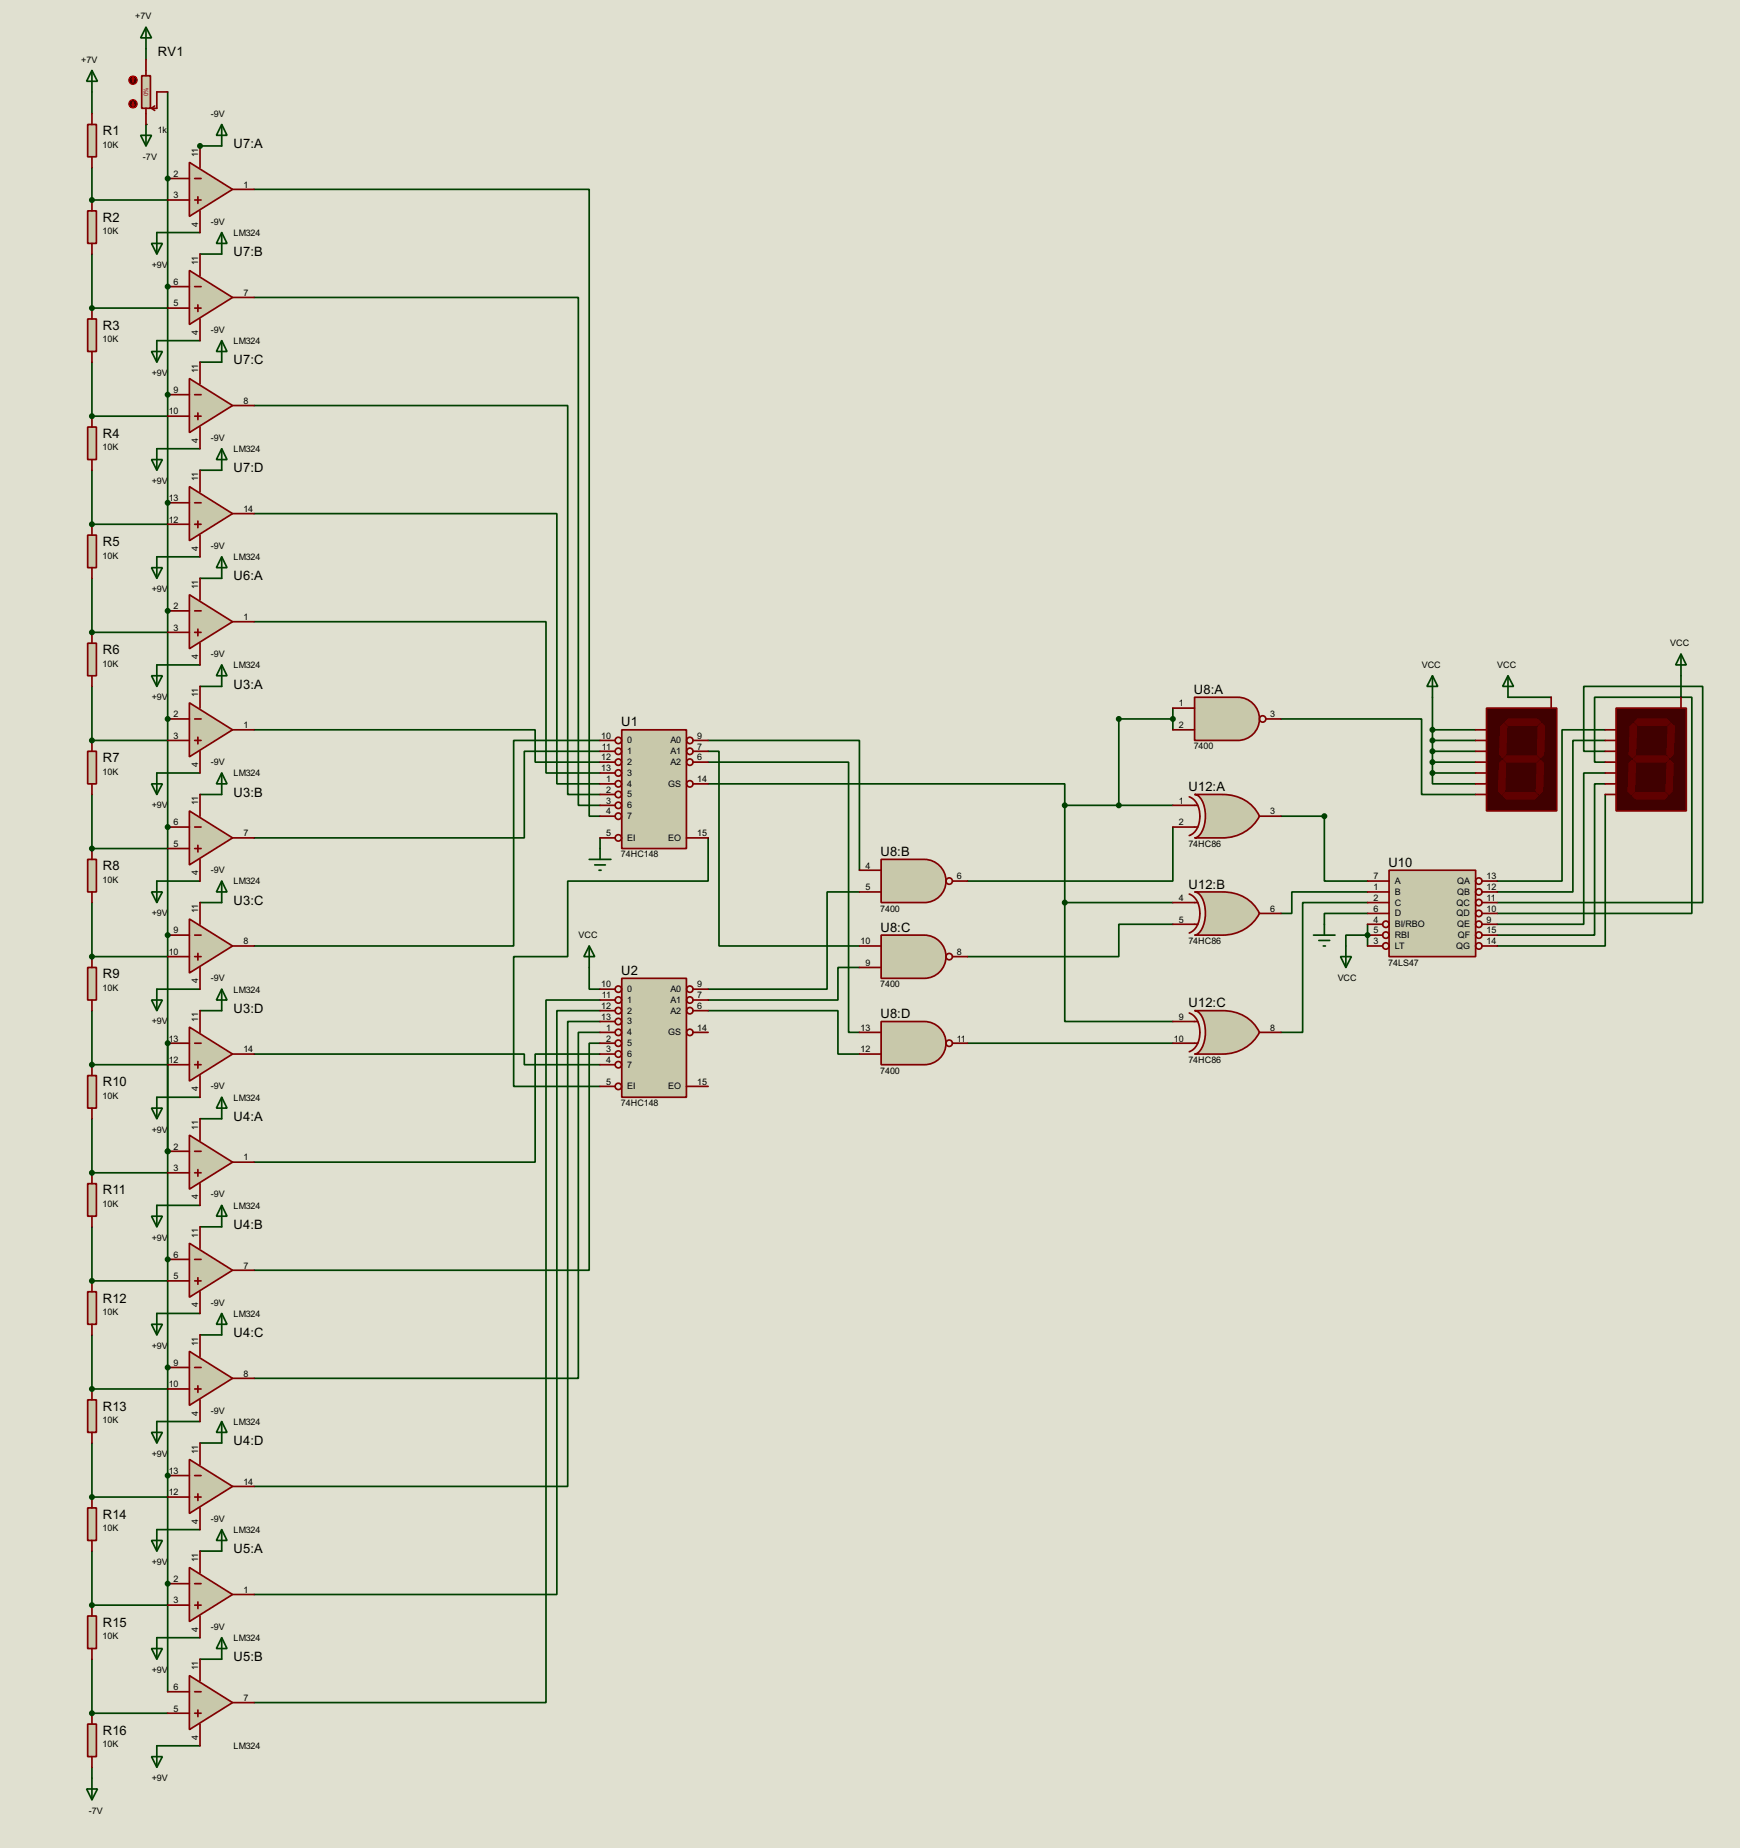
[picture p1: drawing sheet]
<svg xmlns="http://www.w3.org/2000/svg" width="409mm" height="434mm" viewBox="0 0 409 434" stroke-linecap="round" stroke-linejoin="round" font-family="sans-serif">
<path d="M0 0h408.9v434.3h-408.9z" fill="#e0e0d0"/>
<g fill="none" stroke="#004000" stroke-width=".4">
<path d="M59.7 44.5h78.8v147.3h2.5M59.7 69.9h76.2v119.4h5.1M59.7 95.3h73.7v91.4h7.6M59.7 120.7h71.2v63.5h10.1M59.7 146.1h68.6v35.6h12.7M21.6 161.3v12.7M59.7 171.5h66.1v7.6h15.2M141 176.6h-17.8v20.3h-63.5M141 174h-20.3v48.3h-61M166.4 196.9v10.2h-33v17.7h-12.7v30.5h20.3M141 237.5h-10.1v137.2h-71.2M141 235h-12.7v165.1h-68.6"/>
<path d="M59.7 247.7h63.5v2.5h17.8M141 247.7h-15.2v25.4h-66.1M141 245.2h-2.5v53.3h-78.8M141 242.6h-5.1v81.3h-76.2M141 240.1h-7.6v109.2h-73.7"/>
</g>
<circle cx="21.6" cy="174" r=".2" fill="#004000"/>
<path d="M21.6 174h17.8M21.6 237.5v12.7" fill="none" stroke="#004000" stroke-width=".4"/>
<circle cx="21.6" cy="250.2" r=".2" fill="#004000"/>
<path d="M21.6 250.2h17.8M21.6 262.9v12.7" fill="none" stroke="#004000" stroke-width=".4"/>
<circle cx="21.6" cy="275.6" r=".2" fill="#004000"/>
<path d="M21.6 275.6h17.8M21.6 288.3v12.7" fill="none" stroke="#004000" stroke-width=".4"/>
<circle cx="21.6" cy="301" r=".2" fill="#004000"/>
<path d="M21.6 301h17.8M21.6 339.1v12.7" fill="none" stroke="#004000" stroke-width=".4"/>
<circle cx="21.6" cy="351.8" r=".2" fill="#004000"/>
<path d="M21.6 351.8h17.8M21.6 364.5v12.7" fill="none" stroke="#004000" stroke-width=".4"/>
<circle cx="21.6" cy="377.2" r=".2" fill="#004000"/>
<path d="M21.6 313.7v12.7M21.6 377.2h17.8" fill="none" stroke="#004000" stroke-width=".4"/>
<circle cx="21.6" cy="326.4" r=".2" fill="#004000"/>
<path d="M21.6 326.4h17.8M21.6 389.9v12.7" fill="none" stroke="#004000" stroke-width=".4"/>
<circle cx="21.6" cy="402.6" r=".2" fill="#004000"/>
<path d="M21.6 402.6h17.8" fill="none" stroke="#004000" stroke-width=".4"/>
<circle cx="21.6" cy="72.4" r=".2" fill="#004000"/>
<path d="M21.6 59.7v12.7h17.8M21.6 85.1v12.7" fill="none" stroke="#004000" stroke-width=".4"/>
<circle cx="21.6" cy="97.8" r=".2" fill="#004000"/>
<path d="M21.6 97.8h17.8M21.6 135.9v12.7" fill="none" stroke="#004000" stroke-width=".4"/>
<circle cx="21.6" cy="148.6" r=".2" fill="#004000"/>
<path d="M21.6 148.6h17.8M166.4 174h35.6v30.5M166.4 176.6h2.6v45.7h33M166.4 179.1h33v63.5h2.6M141 196.9v2.5M202 209.6h-7.6v22.9h-28M321.4 214.7h-10.2v2.5M321.4 217.2v2.6M138.5 227.4v5.1h2.5M166.4 237.5h30.5v10.2h5.1M202 227.4h-5.1v7.6h-30.5" fill="none" stroke="#004000" stroke-width=".4"/>
<circle cx="321.4" cy="219.8" r=".2" fill="#004000"/>
<g fill="none" stroke="#004000" stroke-width=".4">
<path d="M21.6 21.6v5.1M21.6 39.4v7.6M395 158.8v5.1M336.6 163.9v17.8M336.6 179.1h10.2M336.6 176.6h10.2M336.6 174h10.2M336.6 171.5h10.2M354.4 163.9h10.1M275.6 194.4v12.7h-48.2M301 191.8h10.2v15.3h10.2M336.6 181.7v2.5h10.2"/>
<path d="M336.6 181.7h10.2M275.6 217.2h-12.7v7.6h-35.5M321.4 209.6h-17.8v5.1h-2.6M321.4 212.1h-15.3v30.5h-5.1M316.3 222.3v-2.5h5.1v2.5M227.4 245.2h48.2M21.6 415.3v2.6"/>
</g>
<circle cx="21.6" cy="47" r=".2" fill="#004000"/>
<path d="M21.6 47h17.8M21.6 110.5v12.7" fill="none" stroke="#004000" stroke-width=".4"/>
<circle cx="21.6" cy="123.2" r=".2" fill="#004000"/>
<path d="M21.6 123.2h17.8M21.6 186.7v12.7" fill="none" stroke="#004000" stroke-width=".4"/>
<circle cx="21.6" cy="199.4" r=".2" fill="#004000"/>
<path d="M21.6 199.4h17.8M21.6 212.1v12.7" fill="none" stroke="#004000" stroke-width=".4"/>
<circle cx="21.6" cy="224.8" r=".2" fill="#004000"/>
<path d="M21.6 224.8h17.8" fill="none" stroke="#004000" stroke-width=".4"/>
<circle cx="39.4" cy="42" r=".2" fill="#004000"/>
<path d="M39.4 42v25.4" fill="none" stroke="#004000" stroke-width=".4"/>
<circle cx="39.4" cy="67.4" r=".2" fill="#004000"/>
<path d="M39.4 67.4v25.4" fill="none" stroke="#004000" stroke-width=".4"/>
<circle cx="39.4" cy="92.8" r=".2" fill="#004000"/>
<path d="M39.4 92.8v25.4" fill="none" stroke="#004000" stroke-width=".4"/>
<circle cx="39.4" cy="118.2" r=".2" fill="#004000"/>
<path d="M39.4 118.2v25.4" fill="none" stroke="#004000" stroke-width=".4"/>
<circle cx="39.4" cy="143.6" r=".2" fill="#004000"/>
<path d="M39.4 143.6v25.4" fill="none" stroke="#004000" stroke-width=".4"/>
<circle cx="39.4" cy="169" r=".2" fill="#004000"/>
<path d="M39.4 169v25.4" fill="none" stroke="#004000" stroke-width=".4"/>
<circle cx="39.4" cy="194.4" r=".2" fill="#004000"/>
<path d="M39.4 194.4v25.4" fill="none" stroke="#004000" stroke-width=".4"/>
<circle cx="39.4" cy="219.8" r=".2" fill="#004000"/>
<path d="M39.4 219.8v25.4" fill="none" stroke="#004000" stroke-width=".4"/>
<circle cx="39.4" cy="245.2" r=".2" fill="#004000"/>
<path d="M39.4 245.2v50.8" fill="none" stroke="#004000" stroke-width=".4"/>
<circle cx="39.4" cy="296" r=".2" fill="#004000"/>
<path d="M39.4 296v25.4" fill="none" stroke="#004000" stroke-width=".4"/>
<circle cx="39.4" cy="321.4" r=".2" fill="#004000"/>
<path d="M39.4 321.4v25.4" fill="none" stroke="#004000" stroke-width=".4"/>
<circle cx="39.4" cy="346.8" r=".2" fill="#004000"/>
<path d="M39.4 346.8v25.4" fill="none" stroke="#004000" stroke-width=".4"/>
<circle cx="39.4" cy="372.2" r=".2" fill="#004000"/>
<path d="M39.4 372.2v25.4" fill="none" stroke="#004000" stroke-width=".4"/>
<circle cx="39.4" cy="270.6" r=".2" fill="#004000"/>
<path d="M39.4 245.2v25.4" fill="none" stroke="#004000" stroke-width=".4"/>
<circle cx="39.4" cy="270.6" r=".2" fill="#004000"/>
<g fill="none" stroke="#004000" stroke-width=".4">
<path d="M36.9 54.7h10.1M47 59.7h5.1M36.9 80.1h10.1M47 85.1h5.1M36.9 105.5h10.1M47 110.5h5.1M36.9 130.9h10.1M47 135.9h5.1M36.9 156.3h10.1M47 161.3h5.1M275.6 169h-12.7v20.3M275.6 166.4v5.1"/>
<path d="M36.9 181.7h10.1M47 186.7h5.1M166.4 184.2h83.8v5.1M250.2 189.3v22.8M250.2 189.3h25.4M36.9 207.1h10.1M47 212.1h5.1M250.2 212.1v28h25.4M250.2 212.1h25.4M36.9 232.5h10.1M47 237.5h5.1M36.9 257.9h10.1"/>
<path d="M47 262.9h5.1M36.9 283.3h10.1M47 288.3h5.1M36.9 308.7h10.1M47 313.7h5.1M36.9 334.1h10.1M47 339.1h5.1M36.9 359.5h10.1M47 364.5h5.1M36.9 384.9h10.1M47 389.9h5.1M36.9 410.3h10.1"/>
</g>
<circle cx="34.3" cy="29.3" r=".2" fill="#004000"/>
<path d="M34.3 11.5v2.5M39.4 21.6v20.4M47 34.3h5.1" fill="none" stroke="#004000" stroke-width=".4"/>
<circle cx="47" cy="34.3" r=".2" fill="#004000"/>
<path d="M301 169h33.1v17.7h12.7M377.2 179.1h-2.5v-15.2h22.9v50.8h-45.8M377.2 176.6h-5v-15.3h27.9v50.8h-48.3M377.2 174h-7.6v35.6h-17.8M377.2 171.5h-10.1v35.6h-15.3M377.2 186.7v35.6h-25.4M377.2 184.2h-2.5v35.6h-22.9M377.2 181.7h-5v35.5h-20.4" fill="none" stroke="#004000" stroke-width=".4"/>
<path d="M146.1 171.5h15.2v27.9h-15.2z" fill="#c8c8aa" stroke="#800000" stroke-width=".4"/>
<g fill="none" stroke="#800000" stroke-width=".4">
<path d="M141 174h3.6M141 176.6h3.6M141 179.1h3.6M162.9 174h3.5M162.9 176.6h3.5M162.9 179.1h3.5M141 181.7h3.6M141 184.2h3.6M141 186.7h3.6M141 189.3h3.6M141 191.8h3.6M141 196.9h3.6"/>
<path d="M161.3 196.9h5.1M162.9 184.2h3.5"/>
<circle cx="145.3" cy="179.1" r=".75"/>
<circle cx="145.3" cy="176.6" r=".75"/>
<circle cx="145.3" cy="174" r=".75"/>
<circle cx="162.1" cy="174" r=".75"/>
<circle cx="162.1" cy="179.1" r=".75"/>
<circle cx="162.1" cy="176.6" r=".75"/>
<circle cx="145.3" cy="181.7" r=".75"/>
<circle cx="145.3" cy="184.2" r=".75"/>
<circle cx="145.3" cy="186.7" r=".75"/>
<circle cx="145.3" cy="191.8" r=".75"/>
<circle cx="145.3" cy="189.3" r=".75"/>
<circle cx="145.3" cy="196.9" r=".75"/>
<circle cx="162.1" cy="184.2" r=".75"/>
</g>
<path d="M146.1 229.9h15.2v28h-15.2z" fill="#c8c8aa" stroke="#800000" stroke-width=".4"/>
<g fill="none" stroke="#800000" stroke-width=".4">
<path d="M141 232.5h3.6M141 235h3.6M141 237.5h3.6M162.9 232.5h3.5M162.9 235h3.5M162.9 237.5h3.5M141 240.1h3.6M141 242.6h3.6M141 245.2h3.6M141 247.7h3.6M141 250.2h3.6M141 255.3h3.6"/>
<path d="M161.3 255.3h5.1M162.9 242.6h3.5"/>
<circle cx="145.3" cy="237.5" r=".75"/>
<circle cx="145.3" cy="232.5" r=".75"/>
<circle cx="145.3" cy="235" r=".75"/>
<circle cx="162.1" cy="237.5" r=".75"/>
<circle cx="162.1" cy="235" r=".75"/>
<circle cx="162.1" cy="232.5" r=".75"/>
<circle cx="145.3" cy="250.2" r=".75"/>
<circle cx="145.3" cy="242.6" r=".75"/>
<circle cx="145.3" cy="247.7" r=".75"/>
<circle cx="145.3" cy="245.2" r=".75"/>
<circle cx="145.3" cy="255.3" r=".75"/>
<circle cx="145.3" cy="240.1" r=".75"/>
<circle cx="162.1" cy="242.6" r=".75"/>
</g>
<path d="M44.5 165.2l10.2 6.3-10.2 6.4z" fill="#c8c8aa" stroke="#800000" stroke-width=".4"/>
<path d="M39.4 169h5.1M39.4 174h5.1M45.8 169h1.5M45.8 174h1.5M46.5 173.3v1.5M47 161.3v5.1M47 176.6v5.1M54.7 171.5h5" fill="none" stroke="#800000" stroke-width=".4"/>
<path d="M44.5 190.6l10.2 6.3-10.2 6.4z" fill="#c8c8aa" stroke="#800000" stroke-width=".4"/>
<path d="M39.4 194.4h5.1M39.4 199.4h5.1M45.8 194.4h1.5M45.8 199.4h1.5M46.5 198.7v1.5M47 186.7v5.1M54.7 196.9h5M47 202v5.1" fill="none" stroke="#800000" stroke-width=".4"/>
<path d="M44.5 216l10.2 6.3-10.2 6.4z" fill="#c8c8aa" stroke="#800000" stroke-width=".4"/>
<path d="M39.4 219.8h5.1M45.8 219.8h1.5M47 212.1v5.1M39.4 224.8h5.1M45.8 224.8h1.5M46.5 224.1v1.5M47 227.4v5.1M54.7 222.3h5" fill="none" stroke="#800000" stroke-width=".4"/>
<path d="M44.5 241.4l10.2 6.3-10.2 6.4z" fill="#c8c8aa" stroke="#800000" stroke-width=".4"/>
<path d="M47 237.5v5.1M39.4 245.2h5.1M39.4 250.2h5.1M45.8 245.2h1.5M45.8 250.2h1.5M46.5 249.5v1.5M47 252.8v5.1M54.7 247.7h5" fill="none" stroke="#800000" stroke-width=".4"/>
<path d="M44.5 266.8l10.2 6.3-10.2 6.4z" fill="#c8c8aa" stroke="#800000" stroke-width=".4"/>
<path d="M39.4 270.6h5.1M39.4 275.6h5.1M45.8 270.6h1.5M45.8 275.6h1.5M46.5 274.9v1.5M47 262.9v5.1M47 278.2v5.1M54.7 273.1h5" fill="none" stroke="#800000" stroke-width=".4"/>
<path d="M44.5 292.2l10.2 6.3-10.2 6.4z" fill="#c8c8aa" stroke="#800000" stroke-width=".4"/>
<path d="M39.4 296h5.1M45.8 296h1.5M47 288.3v5.1M54.7 298.5h5M39.4 301h5.1M45.8 301h1.5M46.5 300.3v1.5M47 303.6v5.1" fill="none" stroke="#800000" stroke-width=".4"/>
<path d="M44.5 317.6l10.2 6.3-10.2 6.4z" fill="#c8c8aa" stroke="#800000" stroke-width=".4"/>
<path d="M47 313.7v5.1M39.4 321.4h5.1M39.4 326.4h5.1M45.8 321.4h1.5M45.8 326.4h1.5M46.5 325.7v1.5M47 329v5.1M54.7 323.9h5" fill="none" stroke="#800000" stroke-width=".4"/>
<path d="M44.5 343l10.2 6.3-10.2 6.4z" fill="#c8c8aa" stroke="#800000" stroke-width=".4"/>
<path d="M47 339.1v5.1M39.4 346.8h5.1M39.4 351.8h5.1M45.8 346.8h1.5M45.8 351.8h1.5M46.5 351.1v1.5M47 354.4v5.1M54.7 349.3h5" fill="none" stroke="#800000" stroke-width=".4"/>
<path d="M44.5 368.4l10.2 6.3-10.2 6.4z" fill="#c8c8aa" stroke="#800000" stroke-width=".4"/>
<path d="M39.4 372.2h5.1M39.4 377.2h5.1M45.8 372.2h1.5M45.8 377.2h1.5M46.5 376.5v1.5M47 364.5v5.1M47 379.8v5.1M54.7 374.7h5" fill="none" stroke="#800000" stroke-width=".4"/>
<path d="M44.5 393.8l10.2 6.3-10.2 6.4z" fill="#c8c8aa" stroke="#800000" stroke-width=".4"/>
<path d="M39.4 397.6h5.1M45.8 397.6h1.5M47 389.9v5.1M39.4 402.6h5.1M45.8 402.6h1.5M46.5 401.9v1.5M47 405.2v5.1M54.7 400.1h5" fill="none" stroke="#800000" stroke-width=".4"/>
<path d="M44.5 139.8l10.2 6.3-10.2 6.4z" fill="#c8c8aa" stroke="#800000" stroke-width=".4"/>
<path d="M47 135.9v5.1M39.4 143.6h5.1M39.4 148.6h5.1M45.8 143.6h1.5M45.8 148.6h1.5M46.5 147.9v1.5M47 151.2v5.1M54.7 146.1h5" fill="none" stroke="#800000" stroke-width=".4"/>
<path d="M44.5 114.4l10.2 6.3-10.2 6.4z" fill="#c8c8aa" stroke="#800000" stroke-width=".4"/>
<path d="M39.4 118.2h5.1M45.8 118.2h1.5M47 110.5v5.1M39.4 123.2h5.1M45.8 123.2h1.5M46.5 122.5v1.5M47 125.8v5.1M54.7 120.7h5" fill="none" stroke="#800000" stroke-width=".4"/>
<path d="M44.5 89l10.2 6.3-10.2 6.4z" fill="#c8c8aa" stroke="#800000" stroke-width=".4"/>
<path d="M39.4 92.8h5.1M39.4 97.8h5.1M45.8 92.8h1.5M45.8 97.8h1.5M46.5 97.1v1.5M47 85.1v5.1M54.7 95.3h5M47 100.4v5.1" fill="none" stroke="#800000" stroke-width=".4"/>
<path d="M44.5 63.6l10.2 6.3-10.2 6.4z" fill="#c8c8aa" stroke="#800000" stroke-width=".4"/>
<path d="M47 59.7v5.1M39.4 67.4h5.1M39.4 72.4h5.1M45.8 67.4h1.5M45.8 72.4h1.5M46.5 71.7v1.5M47 75v5.1M54.7 69.9h5" fill="none" stroke="#800000" stroke-width=".4"/>
<path d="M44.5 38.2l10.2 6.3-10.2 6.4z" fill="#c8c8aa" stroke="#800000" stroke-width=".4"/>
<path d="M47 34.3v5.1M39.4 42h5.1M39.4 47h5.1M45.8 42h1.5M45.8 47h1.5M46.5 46.3v1.5M47 49.6v5.1M54.7 44.5h5" fill="none" stroke="#800000" stroke-width=".4"/>
<path d="M20.6 29.3h2.1v7.6h-2.1z" fill="#c8c8aa" stroke="#800000" stroke-width=".4"/>
<path d="M21.6 26.7v2.6M21.6 36.9v2.5" fill="none" stroke="#800000" stroke-width=".4"/>
<path d="M20.6 49.6h2.1v7.6h-2.1z" fill="#c8c8aa" stroke="#800000" stroke-width=".4"/>
<path d="M21.6 47v2.6M21.6 57.2v2.5" fill="none" stroke="#800000" stroke-width=".4"/>
<path d="M20.6 75h2.1v7.6h-2.1z" fill="#c8c8aa" stroke="#800000" stroke-width=".4"/>
<path d="M21.6 72.4v2.6M21.6 82.6v2.5" fill="none" stroke="#800000" stroke-width=".4"/>
<path d="M20.6 100.4h2.1v7.6h-2.1z" fill="#c8c8aa" stroke="#800000" stroke-width=".4"/>
<path d="M21.6 97.8v2.6M21.6 108v2.5" fill="none" stroke="#800000" stroke-width=".4"/>
<path d="M20.6 125.8h2.1v7.6h-2.1z" fill="#c8c8aa" stroke="#800000" stroke-width=".4"/>
<path d="M21.6 123.2v2.6M21.6 133.4v2.5" fill="none" stroke="#800000" stroke-width=".4"/>
<path d="M20.6 151.2h2.1v7.6h-2.1z" fill="#c8c8aa" stroke="#800000" stroke-width=".4"/>
<path d="M21.6 148.6v2.6M21.6 158.8v2.5" fill="none" stroke="#800000" stroke-width=".4"/>
<path d="M20.6 176.6h2.1v7.6h-2.1z" fill="#c8c8aa" stroke="#800000" stroke-width=".4"/>
<path d="M21.6 174v2.6M21.6 184.2v2.5" fill="none" stroke="#800000" stroke-width=".4"/>
<path d="M20.6 202h2.1v7.6h-2.1z" fill="#c8c8aa" stroke="#800000" stroke-width=".4"/>
<path d="M21.6 199.4v2.6M21.6 209.6v2.5" fill="none" stroke="#800000" stroke-width=".4"/>
<path d="M20.6 227.4h2.1v7.6h-2.1z" fill="#c8c8aa" stroke="#800000" stroke-width=".4"/>
<path d="M21.6 224.8v2.6M21.6 235v2.5" fill="none" stroke="#800000" stroke-width=".4"/>
<path d="M20.6 252.8h2.1v7.6h-2.1z" fill="#c8c8aa" stroke="#800000" stroke-width=".4"/>
<path d="M21.6 250.2v2.6M21.6 260.4v2.5" fill="none" stroke="#800000" stroke-width=".4"/>
<path d="M20.6 278.2h2.1v7.6h-2.1z" fill="#c8c8aa" stroke="#800000" stroke-width=".4"/>
<path d="M21.6 275.6v2.6M21.6 285.8v2.5" fill="none" stroke="#800000" stroke-width=".4"/>
<path d="M20.6 303.6h2.1v7.6h-2.1z" fill="#c8c8aa" stroke="#800000" stroke-width=".4"/>
<path d="M21.6 301v2.6M21.6 311.2v2.5" fill="none" stroke="#800000" stroke-width=".4"/>
<path d="M20.6 329h2.1v7.6h-2.1z" fill="#c8c8aa" stroke="#800000" stroke-width=".4"/>
<path d="M21.6 326.4v2.6M21.6 336.6v2.5" fill="none" stroke="#800000" stroke-width=".4"/>
<path d="M20.6 354.4h2.1v7.6h-2.1z" fill="#c8c8aa" stroke="#800000" stroke-width=".4"/>
<path d="M21.6 351.8v2.6M21.6 362v2.5" fill="none" stroke="#800000" stroke-width=".4"/>
<path d="M20.6 379.8h2.1v7.6h-2.1z" fill="#c8c8aa" stroke="#800000" stroke-width=".4"/>
<path d="M21.6 377.2v2.6M21.6 387.4v2.5" fill="none" stroke="#800000" stroke-width=".4"/>
<path d="M20.6 405.2h2.1v7.6h-2.1z" fill="#c8c8aa" stroke="#800000" stroke-width=".4"/>
<path d="M21.6 402.6v2.6M21.6 412.8v2.5" fill="none" stroke="#800000" stroke-width=".4"/>
<g fill="#004000" stroke="#004000" stroke-width=".4">
<circle cx="21.6" cy="174" r=".5"/>
<circle cx="21.6" cy="250.2" r=".5"/>
<circle cx="21.6" cy="275.6" r=".5"/>
<circle cx="21.6" cy="301" r=".5"/>
<circle cx="21.6" cy="351.8" r=".5"/>
<circle cx="21.6" cy="377.2" r=".5"/>
<circle cx="21.6" cy="326.4" r=".5"/>
<circle cx="21.6" cy="402.6" r=".5"/>
<circle cx="21.6" cy="72.4" r=".5"/>
<circle cx="21.6" cy="97.8" r=".5"/>
<circle cx="21.6" cy="148.6" r=".5"/>
</g>
<path d="M141 199.4v2.6M138.5 202h5.1M139.8 203.3h2.5M140.8 204.5h.5M138.5 222.3l1.3 2.5h-2.6zM138.5 222.3v5.1" fill="none" stroke="#004000" stroke-width=".4"/>
<path d="M207.1 202h10.1a5.1 5.1 0 0 1 5.1 5 5.1 5.1 0 0 1-5.1 5.1h-10.1z" fill-rule="evenodd" fill="#c8c8aa" stroke="#800000" stroke-width=".4"/>
<g fill="none" stroke="#800000" stroke-width=".4">
<path d="M202 204.5h5.1M202 209.6h5.1M223.8 207.1h3.6"/>
<circle cx="223" cy="207.1" r=".75"/>
</g>
<path d="M207.1 219.8h10.1a5.1 5.1 0 0 1 5.1 5 5.1 5.1 0 0 1-5.1 5.1h-10.1z" fill-rule="evenodd" fill="#c8c8aa" stroke="#800000" stroke-width=".4"/>
<g fill="none" stroke="#800000" stroke-width=".4">
<path d="M202 222.3h5.1M202 227.4h5.1M223.8 224.8h3.6"/>
<circle cx="223" cy="224.8" r=".75"/>
</g>
<path d="M207.1 240.1h10.1a5.1 5.1 0 0 1 5.1 5 5.1 5.1 0 0 1-5.1 5.1h-10.1z" fill-rule="evenodd" fill="#c8c8aa" stroke="#800000" stroke-width=".4"/>
<g fill="none" stroke="#800000" stroke-width=".4">
<path d="M202 242.6h5.1M202 247.7h5.1M223.8 245.2h3.6"/>
<circle cx="223" cy="245.2" r=".75"/>
</g>
<path d="M326.4 204.5h20.4v20.3h-20.4z" fill="#c8c8aa" stroke="#800000" stroke-width=".4"/>
<g fill="none" stroke="#800000" stroke-width=".4">
<path d="M321.4 207.1h5M321.4 209.6h5M321.4 212.1h5M321.4 214.7h5M321.4 217.2h3.5M321.4 219.8h3.5M348.3 207.1h3.5M348.3 209.6h3.5M348.3 212.1h3.5M348.3 214.7h3.5M348.3 217.2h3.5M348.3 219.8h3.5"/>
<path d="M321.4 222.3h3.5M348.3 222.3h3.5"/>
<circle cx="325.6" cy="219.8" r=".75"/>
<circle cx="325.6" cy="217.2" r=".75"/>
<circle cx="347.5" cy="219.8" r=".75"/>
<circle cx="347.5" cy="207.1" r=".75"/>
<circle cx="347.5" cy="212.1" r=".75"/>
<circle cx="347.5" cy="214.7" r=".75"/>
<circle cx="347.5" cy="217.2" r=".75"/>
<circle cx="347.5" cy="209.6" r=".75"/>
<circle cx="325.6" cy="222.3" r=".75"/>
<circle cx="347.5" cy="222.3" r=".75"/>
</g>
<path d="M308.7 219.8h5M311.2 217.2v2.6M309.9 221h2.6M311 222.3h.5M315 224.8h2.6l-1.3 2.6zM316.3 222.3v5.1" fill="none" stroke="#004000" stroke-width=".4"/>
<circle cx="321.3" cy="219.8" r=".5" fill="#004000" stroke="#004000" stroke-width=".4"/>
<path d="M379.8 166.4h16.5v24.2h-16.5z" fill="#400000" stroke="#800000" stroke-width=".4"/>
<g fill="#600000" stroke="#600000" stroke-width=".23">
<path d="M384.1 169.7l.8-.7h6.8l.8 .7-.8 .8h-6.8z" fill-rule="evenodd"/>
<path d="M392 170.7l.7-.7 .8 .7-.3 6.6-.7 .8-.8-.8z" fill-rule="evenodd"/>
<path d="M383.8 178.4l.8-.8h6.9l.7 .8-.7 .7h-6.9z" fill-rule="evenodd"/>
<path d="M383.1 170.7l.7-.7 .8 .7-.2 6.6-.8 .8-.8-.8z" fill-rule="evenodd"/>
<path d="M391.7 179.4l.8-.8 .7 .8-.2 6.6-.8 .7-.7-.7z" fill-rule="evenodd"/>
<path d="M383.6 187l.8-.8h6.8l.8 .8-.8 .8h-6.8z" fill-rule="evenodd"/>
<path d="M382.8 179.4l.8-.8 .8 .8-.3 6.6-.8 .7-.7-.7z" fill-rule="evenodd"/>
</g>
<path d="M377.2 171.5h2.6M377.2 174h2.6M377.2 176.6h2.6M377.2 179.1h2.6M395 163.9v2.5M377.2 181.7h2.6M377.2 184.2h2.6M377.2 186.7h2.6" fill="none" stroke="#800000" stroke-width=".4"/>
<path d="M395 153.7l1.3 2.6h-2.5zM395 153.7v5.1" fill="none" stroke="#004000" stroke-width=".4"/>
<path d="M349.3 166.4h16.5v24.2h-16.5z" fill="#400000" stroke="#800000" stroke-width=".4"/>
<g fill="#600000" stroke="#600000" stroke-width=".23">
<path d="M353.6 169.7l.8-.7h6.8l.8 .7-.8 .8h-6.8z" fill-rule="evenodd"/>
<path d="M361.5 170.7l.8-.7 .7 .7-.2 6.6-.8 .8-.8-.8z" fill-rule="evenodd"/>
<path d="M353.4 178.4l.7-.8h6.9l.8 .8-.8 .7h-6.9z" fill-rule="evenodd"/>
<path d="M352.6 170.7l.8-.7 .7 .7-.2 6.6-.8 .8-.7-.8z" fill-rule="evenodd"/>
<path d="M361.2 179.4l.8-.8 .8 .8-.3 6.6-.7 .7-.8-.7z" fill-rule="evenodd"/>
<path d="M353.9 186.2h6.8l.8 .8-.8 .8h-6.8l-.8-.8z" fill-rule="evenodd"/>
<path d="M352.4 179.4l.7-.8 .8 .8-.3 6.6-.7 .7-.8-.7z" fill-rule="evenodd"/>
</g>
<path d="M346.8 171.5h2.5M346.8 174h2.5M346.8 176.6h2.5M346.8 179.1h2.5M364.5 163.9v2.5M346.8 181.7h2.5M346.8 184.2h2.5M346.8 186.7h2.5" fill="none" stroke="#800000" stroke-width=".4"/>
<path d="M21.6 16.6l1.3 2.5h-2.5zM21.6 16.6v5M336.6 158.8l1.3 2.5h-2.6zM336.6 158.8v5.1M354.4 158.8l1.3 2.5h-2.6zM354.4 158.8v5.1M21.6 417.9v5.1M20.4 420.4h2.5l-1.3 2.6z" fill="none" stroke="#004000" stroke-width=".4"/>
<g fill="#004000" stroke="#004000" stroke-width=".4">
<circle cx="311.2" cy="191.8" r=".5"/>
<circle cx="336.6" cy="181.7" r=".5"/>
<circle cx="336.6" cy="179.1" r=".5"/>
<circle cx="336.6" cy="176.6" r=".5"/>
<circle cx="336.6" cy="174" r=".5"/>
<circle cx="336.6" cy="171.5" r=".5"/>
</g>
<path d="M280.7 186.7h6.6a9.2 9.2 0 0 1 8.7 5.1 9.6 9.6 0 0 1-8.7 5.1h-6.6a3.5 3.5 0 0 0 2.3-3.1 7.3 7.3 0 0 0-1.4-6.7z" fill-rule="evenodd" fill="#c8c8aa" stroke="#800000" stroke-width=".4"/>
<path d="M275.6 189.3h5.9M275.6 194.4h5.9M279.5 187.3a5.1 5.1 0 0 1 2.3 6.1 3.8 3.8 0 0 1-2.3 3M296 191.8h5" fill="none" stroke="#800000" stroke-width=".4"/>
<path d="M280.7 209.6h6.6a9.2 9.2 0 0 1 8.7 5.1 9.6 9.6 0 0 1-8.7 5.1h-6.6a3.5 3.5 0 0 0 2.3-3.2 7.2 7.2 0 0 0-1.4-6.6z" fill-rule="evenodd" fill="#c8c8aa" stroke="#800000" stroke-width=".4"/>
<path d="M275.6 212.1h5.9M275.6 217.2h5.9M279.5 210.1a5.1 5.1 0 0 1 2.3 6.2 4 4 0 0 1-2.3 3M296 214.7h5" fill="none" stroke="#800000" stroke-width=".4"/>
<path d="M280.7 237.5h6.6a9.2 9.2 0 0 1 8.7 5.1 9.6 9.6 0 0 1-8.7 5.1h-6.6a3.5 3.5 0 0 0 2.3-3.1 7.3 7.3 0 0 0-1.4-6.7z" fill-rule="evenodd" fill="#c8c8aa" stroke="#800000" stroke-width=".4"/>
<path d="M279.5 238.1a5.1 5.1 0 0 1 2.3 6.1 3.8 3.8 0 0 1-2.3 3M275.6 240.1h5.9M275.6 245.2h5.9M296 242.6h5" fill="none" stroke="#800000" stroke-width=".4"/>
<g fill="#004000" stroke="#004000" stroke-width=".4">
<circle cx="21.6" cy="47" r=".5"/>
<circle cx="21.6" cy="123.2" r=".5"/>
<circle cx="21.6" cy="199.4" r=".5"/>
<circle cx="21.6" cy="224.8" r=".5"/>
<circle cx="39.4" cy="42" r=".5"/>
<circle cx="39.4" cy="67.4" r=".5"/>
<circle cx="39.4" cy="92.8" r=".5"/>
<circle cx="39.4" cy="118.2" r=".5"/>
<circle cx="39.4" cy="143.6" r=".5"/>
<circle cx="39.4" cy="169" r=".5"/>
<circle cx="39.4" cy="194.4" r=".5"/>
<circle cx="39.4" cy="219.8" r=".5"/>
<circle cx="39.4" cy="245.2" r=".5"/>
<circle cx="39.4" cy="270.6" r=".5"/>
<circle cx="39.4" cy="296" r=".5"/>
<circle cx="39.4" cy="321.4" r=".5"/>
<circle cx="39.4" cy="346.8" r=".5"/>
<circle cx="39.4" cy="372.2" r=".5"/>
<circle cx="250.2" cy="189.3" r=".5"/>
<circle cx="250.2" cy="212.1" r=".5"/>
</g>
<path d="M280.7 163.9h10.2a5.1 5.1 0 0 1 5.1 5 5.1 5.1 0 0 1-5.1 5.1h-10.2z" fill-rule="evenodd" fill="#c8c8aa" stroke="#800000" stroke-width=".4"/>
<g fill="none" stroke="#800000" stroke-width=".4">
<path d="M275.6 166.4h5.1M275.6 171.5h5.1M297.5 169h3.5"/>
<circle cx="296.7" cy="169" r=".75"/>
</g>
<g fill="#004000" stroke="#004000" stroke-width=".4">
<circle cx="262.9" cy="189.3" r=".5"/>
<circle cx="262.9" cy="169" r=".5"/>
<circle cx="275.6" cy="169" r=".5"/>
</g>
<g fill="none" stroke="#004000" stroke-width=".4">
<path d="M34.3 6.4l1.3 2.5h-2.5zM34.3 6.4v5.1M33.1 31.8h2.5l-1.3 2.5zM34.3 29.3v5M52.1 29.3l1.3 2.5h-2.5zM52.1 29.3v5M35.6 57.2h2.6l-1.3 2.5zM36.9 54.7v5M52.1 54.7l1.3 2.5h-2.5zM52.1 54.7v5M35.6 82.6h2.6l-1.3 2.5zM36.9 80.1v5"/>
<path d="M52.1 80.1l1.3 2.5h-2.5zM52.1 80.1v5M35.6 108h2.6l-1.3 2.5zM36.9 105.5v5M52.1 105.5l1.3 2.5h-2.5zM52.1 105.5v5M35.6 133.4h2.6l-1.3 2.5zM36.9 130.9v5M52.1 130.9l1.3 2.5h-2.5zM52.1 130.9v5M35.6 158.8h2.6l-1.3 2.5zM36.9 156.3v5"/>
<path d="M52.1 156.3l1.3 2.5h-2.5zM52.1 156.3v5M35.6 184.2h2.6l-1.3 2.5zM36.9 181.7v5M52.1 181.7l1.3 2.5h-2.5zM52.1 181.7v5M35.6 209.6h2.6l-1.3 2.5zM36.9 207.1v5M52.1 207.1l1.3 2.5h-2.5zM52.1 207.1v5M35.6 235h2.6l-1.3 2.5zM36.9 232.5v5"/>
<path d="M52.1 232.5l1.3 2.5h-2.5zM52.1 232.5v5M36.9 257.9v5M52.1 257.9l1.3 2.5h-2.5zM52.1 257.9v5M35.6 260.4h2.6l-1.3 2.5zM35.6 285.8h2.6l-1.3 2.5zM36.9 283.3v5M52.1 283.3l1.3 2.5h-2.5zM52.1 283.3v5M35.6 311.2h2.6l-1.3 2.5zM36.9 308.7v5"/>
<path d="M52.1 308.7l1.3 2.5h-2.5zM52.1 308.7v5M35.6 336.6h2.6l-1.3 2.5zM36.9 334.1v5M52.1 334.1l1.3 2.5h-2.5zM52.1 334.1v5M36.9 359.5v5M52.1 359.5l1.3 2.5h-2.5zM52.1 359.5v5M35.6 362h2.6l-1.3 2.5zM35.6 387.4h2.6l-1.3 2.5zM36.9 384.9v5"/>
<path d="M52.1 384.9l1.3 2.5h-2.5zM52.1 384.9v5M35.6 412.8h2.6l-1.3 2.5zM36.9 410.3v5"/>
</g>
<path d="M33.3 17.8h2.1v7.7h-2.1z" fill="#c8c8aa" stroke="#800000" stroke-width=".4"/>
<path d="M34.3 14v3.8M34.3 25.5v3.8M35.6 25.5l.8 .5M36.4 24.9l-.8 .6M39.4 21.6h-2.5v3.9h-1.3" fill="none" stroke="#800000" stroke-width=".4"/>
<circle cx="31.2" cy="18.9" r="1" fill="#400000" stroke="#f00" stroke-width=".23"/>
<path d="M31.3 18.3l-.3 .3M31.3 18.3l.3 .3M31.3 18.3v1.1" fill="none" stroke="#f00" stroke-width=".23"/>
<circle cx="31.2" cy="24.4" r="1" fill="#400000" stroke="#f00" stroke-width=".23"/>
<path d="M31 24.7l.3 .2M31.3 23.9v1M31.6 24.7l-.3 .2" fill="none" stroke="#f00" stroke-width=".23"/>
<circle cx="47" cy="34.3" r=".5" fill="#004000" stroke="#004000" stroke-width=".4"/>
<g font-size="3.4">
<text x="37.1" y="13.2">RV1</text>
<text x="24.2" y="31.8">R1</text>
<text x="54.9" y="34.8">U7:A</text>
<text x="24.2" y="52.1">R2</text>
<text x="54.9" y="60.2">U7:B</text>
<text x="24.2" y="77.5">R3</text>
<text x="54.9" y="85.6">U7:C</text>
<text x="24.2" y="102.9">R4</text>
<text x="54.9" y="111">U7:D</text>
<text x="24.2" y="128.3">R5</text>
<text x="54.9" y="136.4">U6:A</text>
<text x="24.2" y="153.7">R6</text>
<text x="54.9" y="161.8">U3:A</text>
<text x="280.6" y="163">U8:A</text>
<text x="146" y="170.7">U1</text>
<text x="24.2" y="179.1">R7</text>
<text x="279.3" y="185.9">U12:A</text>
<text x="54.9" y="187.2">U3:B</text>
<text x="206.9" y="201.2">U8:B</text>
<text x="326.3" y="203.7">U10</text>
<text x="24.2" y="204.5">R8</text>
<text x="279.3" y="208.8">U12:B</text>
<text x="54.9" y="212.6">U3:C</text>
<text x="206.9" y="219">U8:C</text>
<text x="24.2" y="229.9">R9</text>
<text x="146" y="229.1">U2</text>
<text x="54.9" y="238">U3:D</text>
<text x="206.9" y="239.3">U8:D</text>
<text x="279.3" y="236.7">U12:C</text>
<text x="24.2" y="255.3">R10</text>
<text x="54.9" y="263.4">U4:A</text>
<text x="24.2" y="280.7">R11</text>
<text x="54.9" y="288.8">U4:B</text>
<text x="24.2" y="306.1">R12</text>
<text x="54.9" y="314.2">U4:C</text>
<text x="24.2" y="331.5">R13</text>
<text x="54.9" y="339.6">U4:D</text>
<text x="24.2" y="356.9">R14</text>
<text x="54.9" y="365">U5:A</text>
<text x="24.2" y="382.3">R15</text>
<text x="54.9" y="390.4">U5:B</text>
<text x="24.2" y="407.7">R16</text>
</g>
<g font-size="2.4">
<text x="31.8" y="4.5">+7V</text>
<text x="19.1" y="14.7">+7V</text>
<text x="49.6" y="27.4">-9V</text>
<text x="24.1" y="34.7">10K</text>
<text x="37.1" y="31.3">1k</text>
<text x="33.6" y="37.5">-7V</text>
<text x="40.8" y="41.6">2</text>
<text x="46.6" y="36.8" transform="rotate(-90 46.6 36.8)">11</text>
<text x="40.8" y="46.6">3</text>
<text x="57.2" y="44.1">1</text>
<text x="46.6" y="53.3" transform="rotate(-90 46.6 53.3)">4</text>
<text x="49.6" y="52.8">-9V</text>
<text x="24.1" y="55">10K</text>
<text x="54.9" y="55.5">LM324</text>
<text x="35.7" y="62.9">+9V</text>
<text x="46.6" y="62.2" transform="rotate(-90 46.6 62.2)">11</text>
<text x="40.8" y="72">5</text>
<text x="40.8" y="67">6</text>
<text x="57.2" y="69.5">7</text>
<text x="24.1" y="80.4">10K</text>
<text x="46.6" y="78.7" transform="rotate(-90 46.6 78.7)">4</text>
<text x="49.6" y="78.2">-9V</text>
<text x="54.9" y="80.8">LM324</text>
<text x="35.7" y="88.4">+9V</text>
<text x="46.6" y="87.7" transform="rotate(-90 46.6 87.7)">11</text>
<text x="40.8" y="92.4">9</text>
<text x="57.2" y="94.9">8</text>
<text x="39.7" y="97.4">10</text>
<text x="24.1" y="105.8">10K</text>
<text x="46.6" y="104.1" transform="rotate(-90 46.6 104.1)">4</text>
<text x="49.6" y="103.6">-9V</text>
<text x="54.9" y="106.3">LM324</text>
<text x="35.7" y="113.7">+9V</text>
<text x="46.6" y="113.1" transform="rotate(-90 46.6 113.1)">11</text>
<text x="39.7" y="117.8">13</text>
<text x="39.7" y="122.8">12</text>
<text x="57.2" y="120.3">14</text>
<text x="24.1" y="131.2">10K</text>
<text x="46.6" y="129.5" transform="rotate(-90 46.6 129.5)">4</text>
<text x="49.6" y="129">-9V</text>
<text x="54.9" y="131.7">LM324</text>
<text x="35.7" y="139.2">+9V</text>
<text x="40.8" y="143.2">2</text>
<text x="46.6" y="138.5" transform="rotate(-90 46.6 138.5)">11</text>
<text x="40.8" y="148.2">3</text>
<text x="57.2" y="145.7">1</text>
<text x="46.6" y="154.9" transform="rotate(-90 46.6 154.9)">4</text>
<text x="49.6" y="154.4">-9V</text>
<text x="392.5" y="151.9">VCC</text>
<text x="24.1" y="156.6">10K</text>
<text x="54.9" y="157.1">LM324</text>
<text x="334.1" y="157">VCC</text>
<text x="351.8" y="157">VCC</text>
<text x="35.7" y="164.6">+9V</text>
<text x="46.6" y="163.9" transform="rotate(-90 46.6 163.9)">11</text>
<text x="277" y="166">1</text>
<text x="40.8" y="173.6">3</text>
<text x="40.8" y="168.6">2</text>
<text x="57.2" y="171.1">1</text>
<text x="141.3" y="173.6">10</text>
<text x="163.9" y="173.6">9</text>
<text x="277" y="171.1">2</text>
<text x="298.5" y="168.6">3</text>
<text x="49.6" y="179.8">-9V</text>
<text x="141.3" y="178.7">12</text>
<text x="141.4" y="176.2">11</text>
<text x="147.4" y="174.7">0</text>
<text x="147.4" y="177.3">1</text>
<text x="147.4" y="179.8">2</text>
<text x="157.5" y="174.7">A0</text>
<text x="157.5" y="177.3">A1</text>
<text x="157.5" y="179.8">A2</text>
<text x="163.9" y="176.2">7</text>
<text x="163.9" y="178.7">6</text>
<text x="280.5" y="176.1">7400</text>
<text x="24.1" y="182">10K</text>
<text x="46.6" y="180.3" transform="rotate(-90 46.6 180.3)">4</text>
<text x="54.9" y="182.5">LM324</text>
<text x="141.3" y="181.3">13</text>
<text x="142.4" y="183.8">1</text>
<text x="147.4" y="182.4">3</text>
<text x="147.4" y="184.9">4</text>
<text x="157" y="184.9">GS</text>
<text x="163.9" y="183.8">14</text>
<text x="35.7" y="190">+9V</text>
<text x="46.6" y="189.3" transform="rotate(-90 46.6 189.3)">11</text>
<text x="142.4" y="186.3">2</text>
<text x="142.4" y="188.9">3</text>
<text x="142.4" y="191.4">4</text>
<text x="147.4" y="187.4">5</text>
<text x="147.4" y="190">6</text>
<text x="277" y="188.9">1</text>
<text x="298.5" y="191.4">3</text>
<text x="40.8" y="194">6</text>
<text x="57.2" y="196.5">7</text>
<text x="142.4" y="196.5">5</text>
<text x="147.4" y="192.5">7</text>
<text x="147.4" y="197.6">EI</text>
<text x="157" y="197.6">EO</text>
<text x="163.9" y="196.5">15</text>
<text x="277" y="194">2</text>
<text x="40.8" y="199">5</text>
<text x="145.9" y="201.5">74HC148</text>
<text x="279.3" y="199">74HC86</text>
<text x="24.1" y="207.5">10K</text>
<text x="46.6" y="205.7" transform="rotate(-90 46.6 205.7)">4</text>
<text x="49.6" y="205.2">-9V</text>
<text x="54.9" y="207.9">LM324</text>
<text x="203.4" y="204.1">4</text>
<text x="203.4" y="209.2">5</text>
<text x="224.8" y="206.7">6</text>
<text x="322.8" y="206.7">7</text>
<text x="322.8" y="209.2">1</text>
<text x="327.7" y="207.8">A</text>
<text x="342.4" y="207.8">QA</text>
<text x="349.3" y="206.7">13</text>
<text x="349.3" y="209.2">12</text>
<text x="35.7" y="215.4">+9V</text>
<text x="46.6" y="214.7" transform="rotate(-90 46.6 214.7)">11</text>
<text x="206.9" y="214.2">7400</text>
<text x="277" y="211.7">4</text>
<text x="298.5" y="214.3">6</text>
<text x="322.8" y="211.7">2</text>
<text x="322.8" y="214.3">6</text>
<text x="327.7" y="210.3">B</text>
<text x="327.7" y="212.8">C</text>
<text x="327.7" y="215.4">D</text>
<text x="342.3" y="212.8">QC</text>
<text x="342.3" y="215.4">QD</text>
<text x="342.4" y="210.3">QB</text>
<text x="349.3" y="211.7">11</text>
<text x="349.3" y="214.3">10</text>
<text x="40.8" y="219.4">9</text>
<text x="57.2" y="221.9">8</text>
<text x="135.9" y="220.5">VCC</text>
<text x="202.2" y="221.9">10</text>
<text x="277" y="216.8">5</text>
<text x="279.3" y="221.9">74HC86</text>
<text x="322.8" y="216.8">4</text>
<text x="322.8" y="219.4">5</text>
<text x="322.8" y="221.9">3</text>
<text x="327.7" y="217.9">BI/RBO</text>
<text x="327.7" y="220.5">RBI</text>
<text x="342.4" y="217.9">QE</text>
<text x="342.5" y="220.5">QF</text>
<text x="349.3" y="216.8">9</text>
<text x="349.3" y="219.4">15</text>
<text x="349.3" y="221.9">14</text>
<text x="39.7" y="224.4">10</text>
<text x="203.4" y="227">9</text>
<text x="224.8" y="224.4">8</text>
<text x="326.2" y="226.9">74LS47</text>
<text x="327.7" y="223">LT</text>
<text x="342.2" y="223">QG</text>
<text x="24.1" y="232.9">10K</text>
<text x="46.6" y="231.1" transform="rotate(-90 46.6 231.1)">4</text>
<text x="49.6" y="230.6">-9V</text>
<text x="54.9" y="233.3">LM324</text>
<text x="141.3" y="232.1">10</text>
<text x="147.4" y="233.2">0</text>
<text x="157.5" y="233.2">A0</text>
<text x="163.9" y="232.1">9</text>
<text x="206.9" y="232">7400</text>
<text x="314.3" y="230.6">VCC</text>
<text x="141.3" y="237.1">12</text>
<text x="141.3" y="239.7">13</text>
<text x="141.4" y="234.6">11</text>
<text x="147.4" y="235.7">1</text>
<text x="147.4" y="238.2">2</text>
<text x="157.5" y="235.7">A1</text>
<text x="157.5" y="238.2">A2</text>
<text x="163.9" y="234.6">7</text>
<text x="163.9" y="237.1">6</text>
<text x="277" y="239.7">9</text>
<text x="35.7" y="240.8">+9V</text>
<text x="39.7" y="244.8">13</text>
<text x="46.6" y="240.1" transform="rotate(-90 46.6 240.1)">11</text>
<text x="142.4" y="242.2">1</text>
<text x="142.4" y="244.8">2</text>
<text x="147.4" y="240.8">3</text>
<text x="147.4" y="243.3">4</text>
<text x="147.4" y="245.9">5</text>
<text x="157" y="243.3">GS</text>
<text x="163.9" y="242.2">14</text>
<text x="202.2" y="242.2">13</text>
<text x="224.8" y="244.8">11</text>
<text x="275.9" y="244.8">10</text>
<text x="298.5" y="242.2">8</text>
<text x="39.7" y="249.8">12</text>
<text x="57.2" y="247.3">14</text>
<text x="142.4" y="247.3">3</text>
<text x="142.4" y="249.8">4</text>
<text x="147.4" y="248.4">6</text>
<text x="147.4" y="250.9">7</text>
<text x="202.2" y="247.3">12</text>
<text x="279.3" y="249.8">74HC86</text>
<text x="46.6" y="256.5" transform="rotate(-90 46.6 256.5)">4</text>
<text x="49.6" y="256">-9V</text>
<text x="142.4" y="254.9">5</text>
<text x="147.4" y="256">EI</text>
<text x="157" y="256">EO</text>
<text x="163.9" y="254.9">15</text>
<text x="206.9" y="252.3">7400</text>
<text x="24.1" y="258.3">10K</text>
<text x="54.9" y="258.7">LM324</text>
<text x="145.9" y="260">74HC148</text>
<text x="35.7" y="266.2">+9V</text>
<text x="46.6" y="265.5" transform="rotate(-90 46.6 265.5)">11</text>
<text x="40.8" y="275.2">3</text>
<text x="40.8" y="270.2">2</text>
<text x="57.2" y="272.7">1</text>
<text x="46.6" y="281.9" transform="rotate(-90 46.6 281.9)">4</text>
<text x="49.6" y="281.4">-9V</text>
<text x="24.1" y="283.7">10K</text>
<text x="54.9" y="284.1">LM324</text>
<text x="35.7" y="291.6">+9V</text>
<text x="46.6" y="290.9" transform="rotate(-90 46.6 290.9)">11</text>
<text x="40.8" y="295.6">6</text>
<text x="57.2" y="298.1">7</text>
<text x="40.8" y="300.6">5</text>
<text x="24.1" y="309.1">10K</text>
<text x="46.6" y="307.3" transform="rotate(-90 46.6 307.3)">4</text>
<text x="49.6" y="306.8">-9V</text>
<text x="54.9" y="309.5">LM324</text>
<text x="35.7" y="317">+9V</text>
<text x="46.6" y="316.3" transform="rotate(-90 46.6 316.3)">11</text>
<text x="40.8" y="321">9</text>
<text x="57.2" y="323.5">8</text>
<text x="39.7" y="326">10</text>
<text x="24.1" y="334.5">10K</text>
<text x="46.6" y="332.7" transform="rotate(-90 46.6 332.7)">4</text>
<text x="49.6" y="332.2">-9V</text>
<text x="54.9" y="334.9">LM324</text>
<text x="46.6" y="341.7" transform="rotate(-90 46.6 341.7)">11</text>
<text x="35.7" y="342.4">+9V</text>
<text x="39.7" y="346.4">13</text>
<text x="39.7" y="351.4">12</text>
<text x="57.2" y="348.9">14</text>
<text x="24.1" y="359.9">10K</text>
<text x="46.6" y="358.1" transform="rotate(-90 46.6 358.1)">4</text>
<text x="49.6" y="357.6">-9V</text>
<text x="54.9" y="360.3">LM324</text>
<text x="35.7" y="367.8">+9V</text>
<text x="40.8" y="371.8">2</text>
<text x="46.6" y="367.1" transform="rotate(-90 46.6 367.1)">11</text>
<text x="40.8" y="376.8">3</text>
<text x="57.2" y="374.3">1</text>
<text x="46.6" y="383.5" transform="rotate(-90 46.6 383.5)">4</text>
<text x="49.6" y="383">-9V</text>
<text x="24.1" y="385.2">10K</text>
<text x="54.9" y="385.7">LM324</text>
<text x="35.7" y="393.2">+9V</text>
<text x="46.6" y="392.5" transform="rotate(-90 46.6 392.5)">11</text>
<text x="40.8" y="397.2">6</text>
<text x="57.2" y="399.7">7</text>
<text x="40.8" y="402.2">5</text>
<text x="24.1" y="410.6">10K</text>
<text x="46.6" y="408.9" transform="rotate(-90 46.6 408.9)">4</text>
<text x="54.9" y="411.1">LM324</text>
<text x="35.7" y="418.6">+9V</text>
<text x="20.9" y="426.2">-7V</text>
</g>
<text font-size="1.6" fill="#c00000" x="34.8" y="22.6" transform="rotate(-90 34.8 22.6)">0%</text>
</svg>
